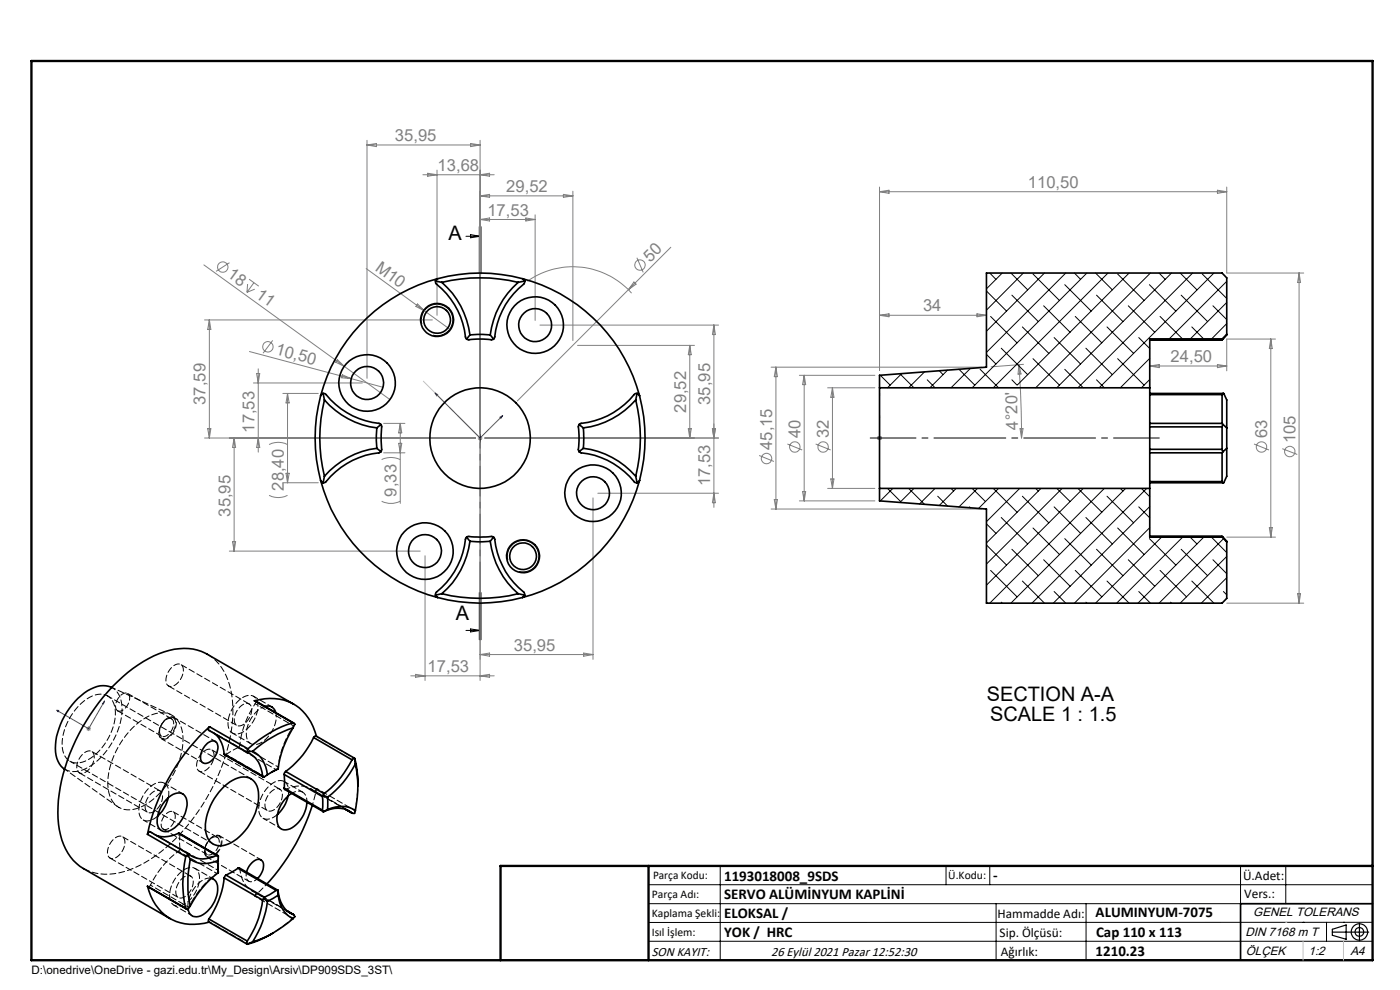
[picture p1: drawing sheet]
<svg xmlns="http://www.w3.org/2000/svg" width="297mm" height="210mm" viewBox="0 0 297 210" stroke-linecap="round" stroke-linejoin="round" font-family="sans-serif">
<g fill="none" stroke="#808080" stroke-width=".21">
<path d="M77.9 29.8v50.4M77.9 30.8h23.9M77.9 30.8l2-.4v.7zM89.7 37.1h15.1M90.7 36.8l2 .3-2 .3zM92.7 36.1v30.8M99.8 30.4l2 .4-2 .3zM101.8 29.8v62.1M101.8 37.1l2.1-.3v.6zM186.6 39.7v38.9M260.2 39.7v18.2h16.4M43.3 56.2l29.7 21.5"/>
<path d="M48.7 55.7l-2.9 1.9M52.8 59.2l2.1 1.5M53.9 60l-1.5 2M77.7 57l17.7 12.8M101.8 41.5l2.1-.3v.7zM101.8 46.6l2.1-.4v.7zM101.8 41.5h19.7M101.8 46.6h11.7M111.5 46.2l2 .4-2 .3zM111.9 59.6a16.7 16.7 0 0 1 22.1 2.6M113.5 45.6v22.4M119.5 41.2l2 .3-2 .4z"/>
<path d="M121.5 40.6v31.6M134.5 59.8l.4 .5-1.6 1.1zM135.1 54.7l1.4 3.1M142.3 52.4l-32.6 32.6M186.6 40.7l2-.4v.7zM186.6 40.7h73.6M258.3 40.3l1.9 .4-1.9 .3zM275.6 57.9v70M275.6 57.9l.3 2h-.6zM43.4 67.9h48.3M44.4 67.9v25M44.4 67.9l.3 2h-.6z"/>
<path d="M52.5 60.2l-.1 1.8M52.9 74.6l21.6 5.7M54 61.3l-1.6 .7M54.4 79.2h.7l-.3 2zM54.8 78.2v17.7M57.9 72.2l-2.1 2.7M71.6 76.3l1.4 1.4-1.8-.9zM72.6 79.5l1.9 .8-2-.2zM73 77.7l9.7 7.1M88.6 64.5l1.4 1.4-1.8-.9zM114.5 69h37.9M122.5 73.3h24.8"/>
<path d="M146.3 73.3v19.6M146.3 73.3l.3 1.9h-.6zM151.4 69v38.6M151.4 69l.4 2h-.7zM163.6 77.9h44.6M164.6 77.9v30.1M164.6 77.9l.3 2h-.6zM169.6 79.6h16M170.6 79.6v26.6M170.6 79.6l.3 2h-.6zM186.6 66.9h22.7M186.6 66.9l2-.3v.6z"/>
<path d="M207.3 66.6l2 .3-2 .3zM216.1 77.4l.4 5.8 .2 9.7M216.1 77.4l.5 1.9-.6 .1zM217.1 77.3l-6.8 .5M243.9 77.6h16.3M243.9 77.6l2-.3v.7zM258.3 77.3l1.9 .3-1.9 .4zM269.6 71.9v42M269.6 71.9l.3 2h-.6zM270.6 71.9h-10.4v6.8M43.4 92.9h57.5M44.1 90.9h.6l-.3 2z"/>
<path d="M49.7 92.9l.3 2h-.7zM49.7 92.9v24M53.8 81.2h23.1M54.8 92.9l.3 2h-.7zM57.1 94.3a4.4 4.4 0 0 1 3.9 0M60 83.5h7.5M61 83.5v18.9M61 83.5l.3 2h-.6zM74.5 80.3l6.7 1.9M81 97.5a4.5 4.5 0 0 1 3.9 0M81.4 89.8h4.5M81.4 96.1h4.5"/>
<path d="M84.6 94h.6l-.3 2.1zM84.9 89.8v17M84.9 89.8l.3 2h-.6zM101.4 92.9h.9M101.5 92.6l.7 .7M101.8 92.4v1M101.8 93.9v50.4M102.2 92.6l-.7 .7M102.8 92.9h49.6M146 90.9h.6l-.3 2zM151.1 90.9h.7l-.4 2zM161 96.6l3.2 1.3"/>
<path d="M167 94.2l3.2 1.3M173 94.2l3.2 1.3M175.6 82.3h10M176.6 82.3v21.3M176.6 82.3l.3 2h-.7zM186.1 92.9h1M186.2 92.6l.7 .7M186.6 92.4v1M186.9 92.6l-.7 .7M216.4 90.9h.6l-.3 2zM266 94.2l3.2 1.3M272 95.2l3.2 1.2"/>
<path d="M48.6 116.9h40.5M49.3 114.9h.7l-.3 2zM57.1 105.1a4.4 4.4 0 0 0 3.9 0M60 102.4h7.5M60.7 100.4h.6l-.3 2zM81 106.3a4.5 4.5 0 0 0 3.9 0M90.2 117.9v26.4M125.8 105.6v34.3M126.8 104.6h25.6M151.4 104.6l.4 2h-.7zM163.6 108h44.6M164.3 106h.6l-.3 2z"/>
<path d="M169.6 106.2h16M170.3 104.3h.6l-.3 1.9zM175.6 103.6h10M176.2 101.6h.7l-.3 2zM260.2 113.9h10.4M269.3 111.9h.6l-.3 2zM101.8 138.8l2.1-.3v.7zM101.8 138.8h24M123.8 138.5l2 .3-2 .4zM260.2 127.9h16.4M275.3 125.9h.6l-.3 2zM18.3 154.6h1"/>
<path d="M18.5 154.2l.7 .7M18.8 154v1.1M19.2 154.2l-.7 .7M87.1 143.4h17.7M88.2 143l2 .4-2 .3zM101.8 143.4l2.1-.4v.7z"/>
<circle cx="47.3" cy="56.6" r="1.1"/>
<circle cx="135.8" cy="56.2" r="1.1"/>
<circle cx="56.8" cy="73.6" r="1.11"/>
<circle cx="162.6" cy="97.3" r="1.1"/>
<circle cx="168.6" cy="94.8" r="1.09"/>
<circle cx="174.6" cy="94.8" r="1.09"/>
<circle cx="267.6" cy="94.8" r="1.1"/>
<circle cx="273.6" cy="95.8" r="1.11"/>
</g>
<g fill="none" stroke="#000" stroke-width=".21">
<path d="M98.8 50.1h3M99.8 49.8l2 .3-2 .3zM101.7 48.1v10M101.9 48.1v10M102 48.1v10M89.5 68.7a3.3 3.3 0 0 1 2.9-4.2 3.3 3.3 0 0 1 3.6 3.6 3.3 3.3 0 0 1-4.1 3M107.7 118.8a3.3 3.3 0 0 1 3-4.2 3.3 3.3 0 0 1 3.6 3.7 3.3 3.3 0 0 1-4.2 2.9M98.8 133.7h3M99.8 133.4l2 .3-2 .3zM101.7 125.7v10M101.9 125.7v10M102 125.7v10z"/>
<path d="M137.6 187.7h153.6M137.6 191.7h153.6M137.6 199.7h153.6M152.8 183.7v20M200.7 183.7v4M210 183.7v4M211.3 191.7v12M230.4 191.7v12M263.2 183.7v20M272.8 183.7v8M276.4 195.6h.1M281.4 195.6v4.1"/>
<path d="M285 195.6h.1M291.2 195.6l-153.6 .1"/>
</g>
<path d="M36.8 152.2a2.2 2.2 0 0 1 0 2.9 2.2 2.2 0 0 1-2.5 1.5 2.21 2.21 0 0 1 0-2.9 2.21 2.21 0 0 1 2.5-1.5M43.9 181.7a2.2 2.2 0 0 1 0-2.9 2.2 2.2 0 0 1 2.5-1.4 2.21 2.21 0 0 1 0 2.8 2.21 2.21 0 0 1-2.5 1.5" fill="none" stroke="#000" stroke-width=".21" stroke-dasharray="1.3 .6" stroke-dashoffset=".1" stroke-linecap="butt"/>
<g fill="none" stroke="#000" stroke-width=".25">
<path d="M282.6 197.7h7.8M282.6 197.1l3-.9v3l-3-.8zM288.4 195.8v3.8M106.2 203.7h185"/>
<circle cx="288.4" cy="197.7" r="1.74"/>
<circle cx="288.4" cy="197.7" r=".93"/>
</g>
<path d="M92.3 83.4l.6 .3-.3 .3zM92.3 83.4l9.5 9.5 4.8-4.7M106 88.5l.6-.3-.3 .6zM186.6 88.2v.6zM186.6 83.4v.6zM186.6 83.4v9.5M12 150.7h.5l-.2 .3zM22.2 148.7l-.3 .6h-.1zM22.2 148.7l-3.4 5.9-6.8-3.9" fill="none" stroke="#00f" stroke-width=".21"/>
<path d="M184.6 92.9h61.3" fill="none" stroke="#000" stroke-width=".21" stroke-dasharray="15.2 1.3 1.3 1.3" stroke-dashoffset="5.5"/>
<path d="M101.9 48.1v87.6" fill="none" stroke="#000" stroke-width=".21" stroke-dasharray="6.3 1.3 1.3 1.3"/>
<path d="M291.2 191.7h-28v12" fill="none" stroke="#000" stroke-width=".35"/>
<path d="M6.7 12.9h284.5v190.8h-284.5zM137.6 183.7v20M291.2 183.7h-185v20" fill="none" stroke="#000" stroke-width=".5"/>
<path d="M101.9 92.9l-12.1-12" fill="none" stroke="#c0c0c0" stroke-width=".21" stroke-dasharray="15.2 1.3 1.3 1.3" stroke-dashoffset="8.6"/>
<path d="M276.4 199.7v4M285 199.7v4" fill="none" stroke="#c0c0c0" stroke-width=".21"/>
<path d="M272.8 195.6h.1" fill="none" stroke="#c0c0c0" stroke-width=".25"/>
<g fill="#00f">
<path d="M106 88.5l.6-.3-.3 .6zM92.3 83.4l.6 .3-.3 .3z"/>
<path d="M186.6 88.2v.6zM186.6 83.4v.6zM186.6 88.2v.6zM186.6 83.4v.6zM22.2 148.7l-.3 .6h-.1zM12 150.7h.5l-.2 .3z"/>
</g>
<g fill="none" stroke="#000" stroke-width=".35">
<path d="M92.4 59.6v.5a17.5 17.5 0 0 1 6.4 11.7l.2 .1M92.4 59.6l1.3 .3M92.9 59.1l-.3 .2-.2 .3M92.9 59.1a34.3 34.3 0 0 1 17.9 0M92.9 59.1a35 35 0 0 0-24.9 24.9M93.7 59.9a34.9 34.9 0 0 1 16.2 0M93.7 59.9a17.7 17.7 0 0 1 6 11.1M109.9 59.9a17.9 17.9 0 0 0-5.9 11.1M110.8 59.1l.3 .1 .2 .4M110.8 59.1a35.1 35.1 0 0 1 24.9 24.9M111.3 59.6v.4a17.4 17.4 0 0 0-6.3 11.5l-.3 .4M111.3 59.6l-1.4 .3"/>
<path d="M99 71.9l.3 .2 1.9-.2 3.2 .2 .3-.2M99.7 71h4.3M99.7 71l-.7 .9M104 71l.7 .9M243.9 72.1h15.4M259.3 71.9v.2M259.3 71.9h-15.4v10.4M260.2 70.9l-.9 1.2M260.2 70.9v-12l-.9-1h-50v20l-22.7 1.7v2.7M260.2 70.9l-.9 1M68 84a35.2 35.2 0 0 0 0 17.9M68.5 83.5h.4a17.7 17.7 0 0 0 11.8 6.4l.1 .2"/>
<path d="M68.5 83.5l-.5 .5M68.5 83.5l.3 1.3M68.8 84.8a33.7 33.7 0 0 0 0 16.2M68.8 84.8a17.7 17.7 0 0 0 11.1 6M79.9 90.8v4.3M79.9 95.1a17.7 17.7 0 0 0-11.1 5.9M79.9 95.1l.9 .7M80.8 90.1l.2 .3v5.1l-.2 .3M80.8 95.8l-.1 .1a17.6 17.6 0 0 0-11.7 6.4l-.5 .1M80.8 90.1l-.9 .7M122.8 95.8l.2 .1a17.7 17.7 0 0 1 11.8 6.5h.3M122.8 90.1l-.1 .3 .1 1.9-.1 3.2 .1 .3"/>
<path d="M122.8 90.1l1 .7M123.8 90.8v4.3M123.8 95.1a17.7 17.7 0 0 1 11.1 5.9M123.8 95.1l-1 .7M134.9 84.8a17.7 17.7 0 0 1-11.1 6M134.9 84.8a33.7 33.7 0 0 1 0 16.2M135.1 83.5l.4 .1 .2 .4M135.1 83.5h-.4a17.7 17.7 0 0 1-11.7 6.4l-.2 .2M135.1 83.5l-.2 1.3M135.7 84a35.2 35.2 0 0 1 0 17.9M186.6 82.3v21.3M186.6 82.3h57.3"/>
<path d="M243.9 82.3v21.3M243.9 83.5h15.6M243.9 95.3h15.4M243.9 90.5h15.4M243.9 89.8h15.4M243.9 96.1h15.4M243.9 83.7h15.4M259.3 95.3l.2 .5M259.3 90.5v4.8M259.3 89.8l.2 .3M259.3 83.7l.1-.2h.2l.6 1.3v6M259.3 83.7v6.1"/>
<path d="M259.3 96.1v6.1M259.5 90.1l-.2 .4M259.5 95.8l-.2 .3M259.5 90.1l.7 .7M260.2 90.8v4.3M260.2 95.1v5.9l-.6 1.4h-.3v-.2M260.2 95.1l-.7 .7M68 101.9l.5 .5M68 101.9a35 35 0 0 0 24.9 24.8M68.8 101l-.3 1.4M99 113.9l.3-.1 2.5 .1 2.6-.1 .3 .1M99 113.9l-.2 .2a18 18 0 0 1-6.4 11.8v.4"/>
<path d="M99 113.9l.7 .9M99.7 114.8a17.5 17.5 0 0 1-6 11.1M99.7 114.8h4.3M104 114.8a17.7 17.7 0 0 0 5.9 11.1M104.7 113.9l.1 .2a17.8 17.8 0 0 0 6.4 11.7l.1 .5M104.7 113.9l-.7 .9M134.9 101l.2 1.4M135.7 101.9l-.6 .5M135.7 101.9a35 35 0 0 1-24.9 24.8M186.6 103.6v2.6l22.7 1.8v19.9h50l.9-1v-12M186.6 103.6h57.3M243.9 113.8h15.4"/>
<path d="M243.9 102.4h15.6M243.9 103.6v10.3h15.4M243.9 102.2h15.4M259.3 113.8l.9 1.1M259.3 113.8v.1M259.3 113.9l.9 1M92.4 126.3l.1 .2 .4 .2M92.9 126.7a34.3 34.3 0 0 0 17.9 0M93.7 125.9a33.7 33.7 0 0 0 16.2 0M93.7 125.9l-1.3 .4M109.9 125.9l1.4 .4M111.3 126.3l-.2 .3-.3 .1"/>
<path d="M23.7 145.8a5.2 5.2 0 0 0-5.1 .7 15.5 15.5 0 0 0-6.8 13 4.7 4.7 0 0 0 1.9 3.7M44.1 157.6a1.25 1.25 0 0 1 1.6-.3 1.25 1.25 0 0 1 .5 1.5 3.5 3.5 0 0 1-2.7 3.2 1.32 1.32 0 0 1-.9-2l.5-1.3zM44.5 154.2a43.2 43.2 0 0 0-13.2 22.8M44.5 154.2a.54 .54 0 0 0-.2 .7l8.1 4.7M44.5 154.2l8.1 4.6M45.7 155.7l.2 .3a6.3 6.3 0 0 1 1.7 3.9M47.6 159.9l8.3 4.9M47.6 159.9l8.1 4.7M52.5 159.4l-.1 .1a6 6 0 0 1 2.7 2.8l.6 2.3M52.6 158.8l-.1 .3v.3M53.6 159.4a5.7 5.7 0 0 1 3.1 5M53.6 159.4h-1.1"/>
<path d="M54 148.7a9.8 9.8 0 0 1 12.4 5.5l.7 2M54 148.7l8.3 4.7M54 148.7l8.1 4.6M56.2 149.9a1.67 1.67 0 0 1 2.3 1.3M62.1 153.3a25 25 0 0 0-9.5 5.5M62.1 153.3l.4 .3-.3 .8M62.2 154.4a25 25 0 0 0-8.6 5M62.2 154.4a20.6 20.6 0 0 0-3.2 8.6M62.3 149.4l-18.3-10.6a11.4 11.4 0 0 0-10.3-.1 34.1 34.1 0 0 0-15.4 14.2 37.9 37.9 0 0 0-6 20.7 13.3 13.3 0 0 0 4.6 10.2l19.2 11.1M66.5 156.4l.3-.2 .3-.1 8.1 4.8M66.5 156.4a18.8 18.8 0 0 1-5.9 7.2M66.5 156.4l8.2 4.8"/>
<path d="M31.3 177a.51 .51 0 0 1 .6-.5l8.1 4.6M31.3 177l8.1 4.7M35.3 169.6a2.86 2.86 0 0 1 3.8-1 3.8 3.8 0 0 1 .2 4 6 6 0 0 1-4.1 3.8 1.94 1.94 0 0 1-1.9-2.3 7.3 7.3 0 0 1 2-4.5zM35.7 169.2a7.8 7.8 0 0 1-2.3 3.9M37.9 176.8l-1.6 .5a5.3 5.3 0 0 1-3 0M37.9 176.8l8.3 4.7M37.9 176.8l8.1 4.7M47.6 166.8a5.6 5.6 0 0 1 5.2-1.8 3.6 3.6 0 0 1 2.1 3.7 12.2 12.2 0 0 1-6.5 10.3 3.2 3.2 0 0 1-4.8-2.8 12.4 12.4 0 0 1 4-9.4zM56.7 164.4l-.7 .5-.3-.3M59 163l-2.3 1.4M59 163l-1.4 .8M60.3 164.3v2.9"/>
<path d="M60.3 167.2l.1 .3 8.2 4.7M60.3 164.3l8.1 4.7M60.3 167.2l8.1 4.7M60.6 163.6l-.3 .7M60.6 163.6l8.1 4.7M61.1 168.9a7.2 7.2 0 0 1-2.3 3.9M61.8 168.3a6.6 6.6 0 0 0-2.9 6.4 1.74 1.74 0 0 0 2.6 1.1 6.9 6.9 0 0 0 3.6-5.6M66.3 170.8a44 44 0 0 1-9.7 16.7M68.4 171.9l.2 .3M68.4 169v2.9M68.6 168.7l-.2 .3M68.6 172.2a5.9 5.9 0 0 1 6.1 .3"/>
<path d="M68.6 168.7l.9 .4M68.7 168.3l-.1 .4M69.5 169.1v2.6M69.5 171.7a5.8 5.8 0 0 1 5.9 .3M69.5 171.7l-.9 .5M73.3 171.7l1.4 .8M74.7 161.2a19.6 19.6 0 0 1-6 7.1M75.2 160.9a15.9 15.9 0 0 1 .7 5.8M75.2 160.9l-.5 .3M75.2 160.9l.2 1.2M75.4 162.1a19.8 19.8 0 0 1-5.9 7M75.4 162.1a23.4 23.4 0 0 1 0 9.9"/>
<path d="M75.4 172l-.2 .5h-.5M31.3 188a9.8 9.8 0 0 0 12.1 7.9l.9-.3M31.3 188l8.2 4.8M31.3 188l8.1 4.7M39.4 181.7a24.1 24.1 0 0 0 0 11M39.9 181.3l-.5 .4M39.9 181.3v-.2a5.4 5.4 0 0 0 6.1 .4M39.9 181.3l.5 1M40.4 182.3a25 25 0 0 0 0 9.9M40.4 192.2l-.5 .7-.5-.2M40.4 182.3a5.8 5.8 0 0 0 5.9 .2M44.3 194.9v.7l8.2 4.7"/>
<path d="M44.3 194.9l8.2 4.7M44.8 186.3a2.1 2.1 0 0 1 1.4 2.6 6.5 6.5 0 0 1-4 5.5 1.73 1.73 0 0 1-2.3-1.5M46 181.5l.3 .1v.9M46.2 183.5l.1 1.6M46.3 182.5v2.6M46.3 185.1a21 21 0 0 0-5.9 7.1M47.6 186.2a19.1 19.1 0 0 1-3.3 8.7M47.6 186.2l8.1 4.7M47.9 185.6l-.3 .6M47.9 185.6l8.2 4.7M50.5 184.2l.3-.1 8.2 4.8M50.5 184.2l-2.6 1.4"/>
<path d="M50.5 184.2l8.1 4.7M52.3 185a3.8 3.8 0 0 1 2.5-2.7h.3a1.26 1.26 0 0 1 .8 1.7l-.5 1.3-.8 1.1M52.5 199.6v.6M53.6 199.8l-1.1 .4M55.7 190.9a19.1 19.1 0 0 1-3.2 8.7M56 190.6l-.3 .3M56 190.6l.7 .6M56.1 190.3l-.1 .3M56.7 191.2a20.2 20.2 0 0 1-3.1 8.6M57.9 197.9a16.3 16.3 0 0 1-5.4 2.4v-.1M58.6 188.9h.4M58.6 188.9l-2.5 1.4"/>
<path d="M59 188.9a6 6 0 0 0 2.7 4.8l.5 .3M59 188.9v1M59 189.9l-2.3 1.3M59 189.9a5.8 5.8 0 0 0 3.2 5M62.2 194.9a23.3 23.3 0 0 1-8.6 4.9M62.2 194l.3 .4-.3 .5M62.2 194l-1.3-.8 1.4 .8"/>
<circle cx="92.7" cy="67.9" r="2.84"/>
<circle cx="92.7" cy="67.9" r="3.5"/>
<circle cx="113.5" cy="69" r="3.5"/>
<circle cx="113.5" cy="69" r="6"/>
<circle cx="77.9" cy="81.2" r="3.5"/>
<circle cx="77.9" cy="81.2" r="6"/>
<circle cx="101.8" cy="92.9" r="10.7"/>
<circle cx="90.2" cy="116.9" r="3.5"/>
<circle cx="90.2" cy="116.9" r="6"/>
<circle cx="111" cy="118" r="2.82"/>
<circle cx="111" cy="118" r="3.5"/>
<circle cx="125.8" cy="104.6" r="3.5"/>
<circle cx="125.8" cy="104.6" r="6"/>
</g>
<g fill="none" stroke="#000" stroke-width=".21">
<path d="M210 57.9l1.3 1.4M212.6 57.9l-3.3 3.4M214.5 57.9l3.5 3.6M217.1 57.9l-7.8 7.9M219.1 58.1l5.7 5.6M221.6 57.9l-12.3 12.4M226.1 57.9l-16.8 16.8M227.9 57.9l1.3 1.4M230.6 57.9l-24.4 24.4M232.4 57.9l3.6 3.6M235.1 57.9l-24.4 24.4M237.1 58.1l5.6 5.6"/>
<path d="M239.5 57.9l-23.7 23.8M244.1 57.9l-24.4 24.4M245.9 57.9l1.3 1.4M248.5 57.9l-24.3 24.4M250.4 57.9l3.5 3.6M253 57.9l-24.3 24.4M255.1 58.1l5.1 5.2M257.5 57.9l-24.3 24.4M260.2 59.7l-12.2 12.2M186.7 79.6l2.1 2.1M190.9 79.3l3 3M191.3 79.2l-3 3.1"/>
<path d="M196.1 78.9l-3.3 3.4M199.2 78.6l.9 .9M201 78.5l-3.7 3.8M203.4 78.3l3.4 3.4M205.9 78.1l-4.1 4.2M207.9 78.3l3.9 4M209.3 75.2l2 2M209.3 61.7l4.2 4.3M210.1 67.1l5.7 5.6M212.4 73.9l5.6 5.6M214.7 62.6l5.6 5.6M216.9 69.3l5.6 5.7"/>
<path d="M219.1 76.1l5.7 5.6M221.4 64.9l5.6 5.6M223.6 71.6l5.6 5.6M225.9 78.3l3.9 4M225.9 60.4l5.6 5.6M228.1 67.1l5.7 5.6M230.4 73.9l5.6 5.6M232.6 62.6l5.6 5.6M234.8 69.3l5.7 5.7M237.1 76.1l5.6 5.6M239.4 64.9l5.6 5.6M241.6 71.6l2.3 2.3"/>
<path d="M243.8 60.4l5.6 5.6M243.9 76l-6.2 6.3M246.1 67.1l4.8 4.8M250.6 62.6l5.6 5.6M252.8 69.3l2.6 2.6M257.3 64.9l2.9 2.9M259.5 71.6h.1M260.2 64.2l-7.7 7.7M260.2 68.6l-3.2 3.3M196.7 80.6l1.7 1.7M214.7 80.6l1 1.1M232.6 80.6l1.7 1.7"/>
<path d="M243.9 80.5l-1.8 1.8M188.3 103.6l2.8 2.8M189.4 103.6l-2.7 2.7M192.8 103.6l3.3 3.4M193.9 103.6l-3 3M198.4 103.6l-3.3 3.3M198.9 105.3l2.1 2M201.8 103.6l.5 .6M202.8 103.6l-3.6 3.6M205.7 107.5l.2 .2M206.2 103.6l2.9 2.8M207.4 103.6l-4 4"/>
<path d="M209.3 115.6l4.2 4.3M209.3 111.1l2 2M210.7 103.6l5.1 5M211.8 103.6l-4.2 4.3M212.4 109.8l5.6 5.6M214.7 116.5l5.6 5.6M216.3 103.6l-7 7.1M216.9 105.3l5.6 5.6M219.1 112l5.7 5.6M219.7 103.6l.6 .6M220.8 103.6l-11.5 11.6M221.4 118.7l5.6 5.6"/>
<path d="M223.6 107.5l5.6 5.6M224.2 103.6l2.8 2.8M225.3 103.6l-16 16.1M225.9 114.3l5.6 5.6M228.7 103.6l5.1 5M229.8 103.6l-20.5 20.5M230.4 109.8l5.6 5.6M232.6 116.5l5.6 5.6M234.3 103.6l-24.3 24.3M234.8 105.3l5.7 5.6M237.1 112l5.6 5.6M237.7 103.6l.5 .6"/>
<path d="M238.8 103.6l-24.3 24.3M239.4 118.7l5.6 5.6M241.6 107.5l2.3 2.3M242.1 103.6l1.8 1.8M243.3 103.6l-24.4 24.3M243.8 114.3l5.6 5.6M243.9 107.4l-20.5 20.5M243.9 111.9l-16 16M246.4 113.9l-14 14M250.6 116.5l5.6 5.6M250.9 113.9l-14 14M252.5 113.9l1.4 1.5"/>
<path d="M255.4 113.9l-14 14M257 113.9l3.2 3.3M257.3 118.7l2.9 3M259.6 114.3l-13.7 13.6M260.2 118l-9.8 9.9M210.1 121l5.7 5.6M212.4 127.7l.2 .2M216.9 123.3l4.7 4.6M223.6 125.5l2.5 2.4M228.1 121l5.7 5.6M230.4 127.7l.2 .2M234.8 123.3l4.7 4.6"/>
<path d="M241.6 125.5l2.5 2.4M246.1 121l5.6 5.6M248.3 127.7l.2 .2M252.8 123.3l4.7 4.6M259.5 125.5l.7 .7M260.2 122.5l-5.4 5.4"/>
</g>
<g fill="none" stroke="#000" stroke-width=".21" stroke-dasharray="1.3 .6" stroke-dashoffset="-.1">
<path d="M44 138.8a11.4 11.4 0 0 1 5.2 8.7 34.2 34.2 0 0 1-4.6 20.5 37.7 37.7 0 0 1-15 15.6 13.2 13.2 0 0 1-11.1 1l-.8-.4M35.7 145.5l14.5 8.4M52.9 149.3l-14.5-8.3M16.8 163.9l14.5 8.4M33.9 167.8l-14.4-8.4M34.9 166.1a3 3 0 0 0-3.5 1.2 6.1 6.1 0 0 0-1.7 5.9 1.92 1.92 0 0 0 3 .5l.7-.6M35.7 169.2a2.84 2.84 0 0 0-.8-3.1M42.2 163.6l14.5 8.3M59.4 167.4l-14.5-8.4M60.3 165.8a3 3 0 0 0-3.4 1.2 6.1 6.1 0 0 0-1.7 5.9 1.92 1.92 0 0 0 2.9 .4l.8-.5M61.1 168.8a2.84 2.84 0 0 0-.8-3M23.3 182l14.5 8.4"/>
<path d="M40.5 185.8l-14.5-8.3M44.9 186.3a4.6 4.6 0 0 0-4.2 2.9l-.7 1.8-.1 1.9"/>
</g>
<g fill="none" stroke="#000" stroke-width=".21" stroke-dasharray="1.3 .6" stroke-dashoffset=".7">
<path d="M35.7 145.5a2.25 2.25 0 0 1 0-2.9 2.55 2.55 0 0 1 2.5-1.7 1.98 1.98 0 0 1 .3 2.8 2.86 2.86 0 0 1-2.5 1.9l-.3-.1M36.9 152.2a2.25 2.25 0 0 0-2.6 1.4 2.55 2.55 0 0 0-.2 3 1.98 1.98 0 0 0 2.6-1.1 2.86 2.86 0 0 0 .4-3.1l-.2-.2M50.5 158.6l8.1 4.7M52.5 159.6l-8.2-4.7M52.9 149.3a2.25 2.25 0 0 0-2.6 1.4 2.55 2.55 0 0 0-.2 3.1 1.98 1.98 0 0 0 2.6-1.1 2.86 2.86 0 0 0 .4-3.2l-.2-.2M53.2 159.9l-8.2-4.7M53.8 147.7a3 3 0 0 0-3.4 1.2 6.1 6.1 0 0 0-1.8 5.9 1.92 1.92 0 0 0 3 .4 6.5 6.5 0 0 0 2.9-6.6l-.7-.9M54.1 149.3a19.6 19.6 0 0 0-3.2 8.7M54.1 149.3l8.2 4.7M62.3 154a19.6 19.6 0 0 0-3.3 8.7M67.2 156.2l8.1 4.7M16.8 163.9a2.25 2.25 0 0 1 0-2.9 2.55 2.55 0 0 1 2.5-1.7 1.98 1.98 0 0 1 .3 2.8 2.86 2.86 0 0 1-2.5 1.9l-.3-.1"/>
<path d="M25.2 171.3a6.2 6.2 0 0 1-2.3-6.4 17.5 17.5 0 0 1 8.8-13.1 4.6 4.6 0 0 1 6.3 1.4 10.6 10.6 0 0 1-.3 9 15.8 15.8 0 0 1-8.7 9.3 4.7 4.7 0 0 1-3.8-.2M31.9 176.4l8.1 4.7M32.5 176.9l8.2 4.7M33.9 167.8a2.25 2.25 0 0 0-2.5 1.4 2.55 2.55 0 0 0-.2 3 1.98 1.98 0 0 0 2.5-1.1 2.86 2.86 0 0 0 .5-3.2l-.3-.1M38.2 177l8.1 4.7M42.2 163.6a2.25 2.25 0 0 1 0-2.9 2.55 2.55 0 0 1 2.5-1.7 1.98 1.98 0 0 1 .3 2.7 2.86 2.86 0 0 1-2.5 2l-.3-.1M46.5 177.3a2.25 2.25 0 0 0-2.5 1.4 2.55 2.55 0 0 0-.2 3 1.98 1.98 0 0 0 2.5-1.1 2.86 2.86 0 0 0 .5-3.1l-.3-.2M56.1 164.7l-8.1-4.7M59 162.7l-8.1-4.7M59.4 167.4a2.25 2.25 0 0 0-2.6 1.4 2.55 2.55 0 0 0-.2 3.1 1.98 1.98 0 0 0 2.6-1.2 2.86 2.86 0 0 0 .4-3.1l-.2-.2M66.3 170.8l.9-3.6M68.7 172.1l-8.1-4.7"/>
<path d="M74.1 172l-8.2-4.7M75.3 171.9l-8.1-4.7M23.3 182a2.25 2.25 0 0 1 0-2.9 2.55 2.55 0 0 1 2.5-1.7 1.98 1.98 0 0 1 .3 2.8 2.86 2.86 0 0 1-2.5 1.9l-.3-.1M37.9 180.6a19.3 19.3 0 0 0-6 7.2M37.9 180.6l8.1 4.7M40 192.4l-8.1-4.6M40.5 185.8a2.25 2.25 0 0 0-2.6 1.4 2.55 2.55 0 0 0-.2 3.1 1.98 1.98 0 0 0 2.6-1.1 2.86 2.86 0 0 0 .4-3.2l-.2-.2M41.4 184.2a3 3 0 0 0-3.4 1.2 6.1 6.1 0 0 0-1.8 5.9 1.92 1.92 0 0 0 3 .5 6.5 6.5 0 0 0 2.9-6.7l-.7-.9M46 185.3a19.3 19.3 0 0 0-6 7.1M46.3 184.6l-8.1-4.7M50.9 184.3l8.1 4.7M53.4 189l8.2 4.6"/>
<path d="M54 190.1l8.1 4.7M54 190.1l2.6-2.6M52.6 200.3l-8.1-4.7"/>
</g>
<g fill="none" stroke="#000" stroke-width=".21" stroke-dasharray="1.3 .6">
<path d="M25 150.8a1.99 1.99 0 0 1 .1-2.7 1.52 1.52 0 0 1 2.2-.8 2.7 2.7 0 0 1-2.1 3.6l-.2-.1M25 150.8l9.3 5.4M36.4 152.5l-9.3-5.4M36.4 152.5a1.99 1.99 0 0 0-2.2 1.4 1.52 1.52 0 0 0 .3 2.3 2.7 2.7 0 0 0 2.1-3.6l-.2-.1M44.3 154.9h.1M62.3 154l.3-.4M67.1 156.1l.1 .1M67.2 156.2l-.1-.1M13.8 163.2l-.2-.2M31.9 176.4h.1M34.6 175.9a1.99 1.99 0 0 1 .1-2.7 1.52 1.52 0 0 1 2.2-.8 2.7 2.7 0 0 1-2 3.6l-.3-.1M34.6 175.9l9.4 5.4"/>
<path d="M38.1 176.8l.1 .2M46.1 177.6l-9.4-5.4M46.1 177.6a1.99 1.99 0 0 0-2.2 1.4 1.52 1.52 0 0 0 .3 2.4 2.7 2.7 0 0 0 2.1-3.6l-.2-.2M48 160l-.3 .1M56 164.9l.1-.2M57.9 163.6l-.5 .3M59 163.1v-.4M60.6 167.4h-.2M75.2 172.5l.1-.6M39.9 192.9l.1-.5M44.4 195.6h.1M44.5 195.6h-.2"/>
<path d="M46 185.3l.3-.3M46.2 183.2v.6M46.3 181.7v-.2M50.8 184.1l.1 .2M62.1 194.8l.5-.4"/>
</g>
<path d="M22.8 147.6a4.3 4.3 0 0 0-4.4 .7 12.3 12.3 0 0 0-5.2 10.4 3.2 3.2 0 0 0 4.9 2.8 12 12 0 0 0 6.3-11.1 3.6 3.6 0 0 0-1.6-2.8M66.6 167.8l6.7 3.9M67.2 167.2a.52 .52 0 0 1-.6 .6M75.9 166.1l-.1 2.8-.5 3M54.1 189.3a.52 .52 0 0 1-.1 .8M60.9 193.2l-6.7-3.9M60.9 193.2l-6.8-3.9M62.1 194.8l-2.3 1.9-2.4 1.5" fill="none" stroke="#000" stroke-width=".21" stroke-dasharray="1.3 .6" stroke-dashoffset=".5"/>
<path d="M45.7 155.7l-1.4-.8M31.9 176.4l1.4 .8" fill="none" stroke="#000" stroke-width=".21" stroke-dasharray="1.3 .6" stroke-dashoffset=".8"/>
<g fill="none" stroke="#000" stroke-width=".21" stroke-dasharray="1.3 .6" stroke-dashoffset=".3">
<path d="M23.6 145.7a4.9 4.9 0 0 1 2.3 5.1 15.4 15.4 0 0 1-7.8 12.3l-.7 .3a4.3 4.3 0 0 1-3.6-.2M34.2 156.7l8.9 5.1M45.7 157.3l-8.8-5.1M49.3 155.5l3.9 2.2M54.2 148.6l.1 .3-.2 .4M56.2 149.8a6.5 6.5 0 0 0-3.8 6.8 1.87 1.87 0 0 0 3.1 .9 6.7 6.7 0 0 0 3-6.3M57.7 149.9l-3.9-2.2M30.4 173.9l3.9 2.3M38.8 168.4l-3.9-2.3M55.8 173.6l3.9 2.2M64.2 168l-3.9-2.2M66.6 167.8a5.3 5.3 0 0 0-6-.4"/>
<path d="M31.9 187.8l-.2 .2-.3 .1M36.9 192l3.9 2.3M43.9 181.8l8.9 5.1M45.3 186.5l-3.9-2.3M50.9 184.3a5.5 5.5 0 0 0 3.2 5M55.4 182.4l-8.9-5.1"/>
</g>
<path d="M36.2 151.5l-12.5-5.7M50.9 158l-.4 .6M13.7 163.1l11.2 8M38.2 179.9l-.3 .7M64.2 168a2.33 2.33 0 0 0-2.3 .3M65.1 170.2v-.3a2.23 2.23 0 0 0-.9-1.9M52.3 185a1.36 1.36 0 0 0 1.2 2l1.2-.7" fill="none" stroke="#000" stroke-width=".21" stroke-dasharray="1.3 .6" stroke-dashoffset=".4"/>
<path d="M50.5 158.6l-2.5 1.4M38.2 177v2.9" fill="none" stroke="#000" stroke-width=".21" stroke-dasharray="1.3 .6" stroke-dashoffset=".1"/>
<path d="M57.6 163.8l-1.5 .9M46.3 181.7l-.1 1.8" fill="none" stroke="#000" stroke-width=".21" stroke-dasharray="1.3 .6" stroke-dashoffset=".9"/>
<path d="M14.8 161.5l30.4 17.5M53.2 165.2l-30.4-17.6" fill="none" stroke="#000" stroke-width=".21" stroke-dasharray="1.3 .6" stroke-dashoffset=".2"/>
<g font-size="4.2">
<text x="95.1" y="50.9">A</text>
<text x="96.7" y="131.5">A</text>
<text x="209.3" y="148.6">SECTION A-A</text>
<text x="210" y="152.9">SCALE 1 : 1.5</text>
</g>
<g font-size="3.5" fill="#808080">
<text x="83.8" y="30">35,95</text>
<text x="92.8" y="36.3">13,68</text>
<text x="107.4" y="40.7">29,52</text>
<text x="218.1" y="39.9">110,50</text>
<text x="103.4" y="45.8">17,53</text>
<text x="48" y="58.6" transform="rotate(36 48 58.6)">18</text>
<text x="79.4" y="57.2" transform="rotate(36 79.4 57.2)">M10</text>
<text x="137.9" y="55.8" transform="rotate(-45 137.9 55.8)">50</text>
<text x="54.1" y="63" transform="rotate(36 54.1 63)">11</text>
<text x="195.8" y="66.1">34</text>
<text x="58.3" y="75.2" transform="rotate(15 58.3 75.2)">10,50</text>
<text x="248.3" y="76.8">24,50</text>
<text x="43.6" y="85.9" transform="rotate(-90 43.6 85.9)">37,59</text>
<text x="145.6" y="87.5" transform="rotate(-90 145.6 87.5)">29,52</text>
<text x="150.7" y="85.9" transform="rotate(-90 150.7 85.9)">35,95</text>
<text x="54" y="91.8" transform="rotate(-90 54 91.8)">17,53</text>
<text x="163.8" y="95.5" transform="rotate(-90 163.8 95.5)">45,15</text>
<text x="169.8" y="93" transform="rotate(-90 169.8 93)">40</text>
<text x="175.8" y="93" transform="rotate(-90 175.8 93)">32</text>
<text x="216" y="91.1" transform="rotate(-92 216 91.1)">4°20'</text>
<text x="268.8" y="93" transform="rotate(-90 268.8 93)">63</text>
<text x="274.8" y="94" transform="rotate(-90 274.8 94)">105</text>
<text x="60.2" y="104.1" transform="rotate(-90 60.2 104.1)">28,40</text>
<text x="84.1" y="105.3" transform="rotate(-90 84.1 105.3)">9,33</text>
<text x="150.7" y="103.2" transform="rotate(-90 150.7 103.2)">17,53</text>
<text x="48.9" y="109.6" transform="rotate(-90 48.9 109.6)">35,95</text>
<text x="90.7" y="142.5">17,53</text>
<text x="109" y="138">35,95</text>
</g>
<g font-size="3.2">
<text x="153.6" y="186.8">1193018008_9SDS</text>
<text x="153.6" y="190.8">SERVO ALÜMİNYUM KAPLİNİ</text>
<text x="210.7" y="186.6">-</text>
<text x="153.6" y="194.8">ELOKSAL /</text>
<text x="232.4" y="194.5">ALUMINYUM-7075</text>
<text x="153.6" y="198.8">YOK / HRC</text>
<text x="232.4" y="202.8">1210.23</text>
<text x="232.5" y="198.8">Cap 110 x 113</text>
</g>
<g font-size="2.8">
<text x="263.7" y="186.7">Ü.Adet:</text>
<text x="263.9" y="190.5">Vers.:</text>
<text x="211.6" y="194.8">Hammadde Adı:</text>
<text x="138.3" y="202.8">SON KAYIT:</text>
<text x="163.6" y="202.8">26 Eylül 2021 Pazar 12:52:30</text>
<text x="212.1" y="198.7">Sip. Ölçüsü:</text>
<text x="212.3" y="202.7">Ağırlık:</text>
</g>
<g font-size="2.6">
<text x="265.9" y="194.4">GENEL TOLERANS</text>
<text x="264.2" y="198.5">DIN 7168 m T</text>
<text x="264.3" y="202.6">ÖLÇEK</text>
<text x="277.6" y="202.6">1:2</text>
<text x="286.5" y="202.6">A4</text>
</g>
<g font-size="2.5">
<text x="138.3" y="190.5">Parça Adı:</text>
<text x="138.5" y="186.5">Parça Kodu:</text>
<text x="201.2" y="186.5">Ü.Kodu:</text>
<text x="138.3" y="194.5">Kaplama Şekli:</text>
<text x="138.3" y="198.6">Isıl İşlem:</text>
<text x="6.7" y="206.7">D:\onedrive\OneDrive - gazi.edu.tr\My_Design\Arsiv\DP909SDS_3ST\</text>
</g>
</svg>
